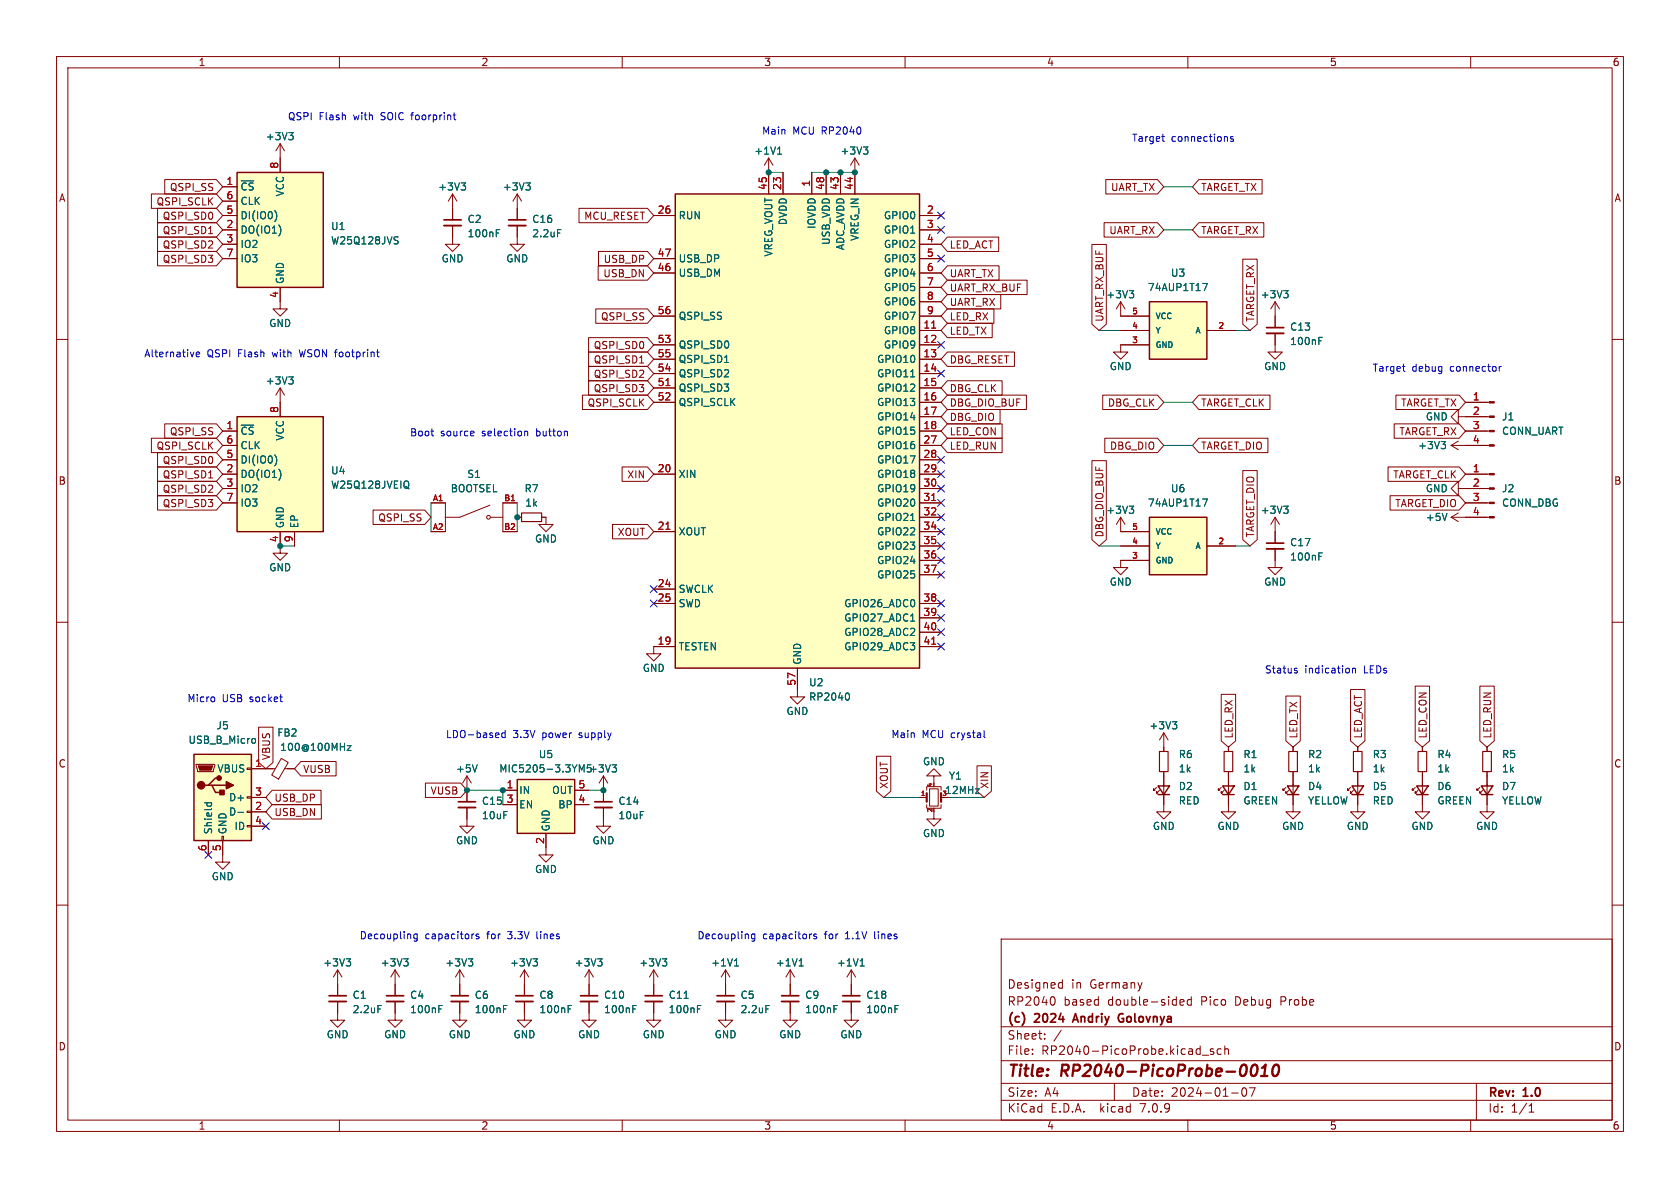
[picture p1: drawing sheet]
<svg xmlns="http://www.w3.org/2000/svg" width="297mm" height="210mm" viewBox="0 0 297 210" stroke-linecap="round" stroke-linejoin="round" font-family="sans-serif">
<g fill="none" stroke="#840000" stroke-width=".18">
<path d="M10 10h277v190h-277zM12 12h273v186h-273zM60 10v2M110 10v2M160 10v2M210 10v2M260 10v2M26.8 34.3h11.5l1.1 1.3-1.1 1.2h-11.5zM27.9 36.8h10.4l1.1 1.3-1.1 1.3h-10.4zM27.9 39.4h10.4l1.1 1.2-1.1 1.3h-10.4zM29.1 31.7h9.2l1.1 1.3-1.1 1.3h-9.2zM39.4 33h2.5"/>
<path d="M39.4 38.1h2.5M39.4 35.6h2.5M49.5 25.4l-.7 1.3M49.5 25.4v5.1M49.5 25.4l.8 1.3M80 39.9v3.3h1.3l-1.3 1.3-1.3-1.3h1.3M80 34.3v4.6M80 34.3l-.8 1.3M80 34.3l.8 1.3M91.4 39.9v3.3h1.3l-1.3 1.3-1.2-1.3h1.2M91.4 34.3l-.7 1.3M91.4 34.3v4.6"/>
<path d="M91.4 34.3l.8 1.3M102.4 36.8h12.1l1.1 1.3-1.1 1.3h-12.1zM115.6 38.1h3.8M135.9 27.9l-.8 1.3M135.9 27.9v6.4M135.9 27.9l.8 1.3M138.4 30.5v3.8M143.5 30.5v3.8M146 30.5v3.8M148.6 30.5v3.8M151.1 27.9l-.7 1.3M151.1 27.9v6.4"/>
<path d="M151.1 27.9l.8 1.3M162.6 38.1h3.8M195.2 39.4h9.4l1.1 1.2-1.1 1.3h-9.4zM195.5 31.7h9.1l1.1 1.3-1.1 1.3h-9.1zM211.9 31.7h11.2v2.6h-11.2l-1.1-1.3zM211.9 39.4h11.5v2.5h-11.5l-1.1-1.3zM10 60h2M27.9 44.4h10.4l1.1 1.3-1.1 1.3h-10.4zM27.9 41.9h10.4l1.1 1.3-1.1 1.3h-10.4zM36.9 41.3h.7M39.4 40.6h2.5M39.4 43.2h2.5"/>
<path d="M39.4 45.7h2.5M49.5 50.8v3.8h1.3l-1.3 1.3-1.2-1.3h1.2M104.1 59.7h10.4l1.1 1.3-1.1 1.2h-10.4zM105.3 54.6h9.2l1.1 1.3-1.1 1.3h-9.2zM105.7 47h8.8l1.1 1.3-1.1 1.2h-8.8zM105.8 44.4h8.7l1.1 1.3-1.1 1.3h-8.7zM115.6 45.7h3.8M115.6 55.9h3.8M115.6 48.3h3.8M162.6 40.6h3.8M162.6 43.2h3.8M162.6 45.7h3.8"/>
<path d="M162.6 58.4h3.8M162.6 55.9h3.8M162.6 48.3h3.8M162.6 50.8h3.8M162.6 53.3h3.8M167.5 57.1h7.9v2.6h-7.9l-1.1-1.3zM167.5 54.6h8.2v2.6h-8.2l-1.1-1.3zM167.5 41.9h9.1v2.6h-9.1l-1.1-1.3zM167.5 47h9.1v2.5h-9.1l-1.1-1.2zM167.5 49.5h14.1v2.6h-14.1l-1.1-1.3zM167.5 52.1h9.4v2.5h-9.4l-1.1-1.3zM193 43.2h2.6v14.1l-1.3 1.1-1.3-1.1z"/>
<path d="M198.1 53.3l.8 1.3M198.1 53.3v2.6h5.1M198.1 53.3l-.7 1.3M198.1 58.4h5.1M213.4 58.4h5M219.7 45.8h2.6v11.5l-1.3 1.1-1.3-1.1zM225.4 58.9v3.3h1.3l-1.3 1.3-1.2-1.3h1.2M225.4 53.3l-.7 1.3M225.4 53.3v4.6M225.4 53.3l.8 1.3M285 60h2M26.8 77.5h11.5l1.1 1.2-1.1 1.3h-11.5z"/>
<path d="M29.1 74.9h9.2l1.1 1.3-1.1 1.3h-9.2zM39.4 76.2h2.5M39.4 78.7h2.5M49.5 68.6v5.1M49.5 68.6l-.7 1.3M49.5 68.6l.8 1.3M103 69.8h11.5l1.1 1.3-1.1 1.3h-11.5zM104.1 67.3h10.4l1.1 1.3-1.1 1.3h-10.4zM104.1 64.8h10.4l1.1 1.2-1.1 1.3h-10.4zM104.1 62.2h10.4l1.1 1.3-1.1 1.3h-10.4zM113.1 64.2h.7M115.6 61h3.8"/>
<path d="M115.6 63.5h3.8M115.6 66h3.8M115.6 68.6h3.8M115.6 71.1h3.8M162.6 76.2h3.8M162.6 78.7h3.8M162.6 61h3.8M162.6 63.5h3.8M162.6 66h3.8M162.6 68.6h3.8M162.6 71.1h3.8M162.6 73.7h3.8"/>
<path d="M167.5 62.2h11.8v2.6h-11.8l-1.1-1.3zM167.5 67.3h9.7v2.6h-9.7l-1.1-1.3zM167.5 77.5h9.7v2.5h-9.7l-1.1-1.3zM167.5 74.9h9.7v2.6h-9.7l-1.1-1.3zM167.5 72.4h9.3v2.5h-9.3l-1.1-1.2zM167.5 69.8h14v2.6h-14l-1.1-1.3zM194.9 69.8h9.7l1.1 1.3-1.1 1.3h-9.7zM195.3 77.5h9.3l1.1 1.2-1.1 1.3h-9.3zM203.2 61h-5.1v1.2h-1.3l1.3 1.3 1.3-1.3h-1.3M211.9 69.8h12.6v2.6h-12.6l-1.1-1.3zM211.9 77.5h12.3v2.5h-12.3l-1.1-1.3zM246.5 74.9h11.5l1.1 1.3-1.1 1.3h-11.5z"/>
<path d="M246.8 69.8h11.2l1.1 1.3-1.1 1.3h-11.2zM256.5 78.7h6.8M256.5 78.7l1.3 .8M257.8 73.7v-1.3l-1.3 1.3 1.3 1.2v-1.2h5.5M257.8 78l-1.3 .7M259.1 76.2h4.2M259.1 71.1h4.2M27.9 87.6h10.4l1.1 1.3-1.1 1.3h-10.4zM27.9 82.5h10.4l1.1 1.3-1.1 1.3h-10.4zM27.9 85.1h10.4l1.1 1.3-1.1 1.2h-10.4zM27.9 80h10.4l1.1 1.3-1.1 1.3h-10.4zM36.9 84.5h.7"/>
<path d="M39.4 83.8h2.5M39.4 86.4h2.5M39.4 81.3h2.5M39.4 88.9h2.5M49.5 94v3.8h1.3l-1.3 1.3-1.2-1.3h1.2M52.1 94v2.5M66 90.2h9.1l1.1 1.2-1.1 1.3h-9.1zM76.2 88.9h2.5v5.1h-2.5M86.6 89.3l-5.3 2.1h-2.6M86.7 91.4h2.2M91.4 88.9h-2.5v5.1h2.5M91.4 91.4h.8"/>
<path d="M95.8 91.4h.7v1.3h1.3l-1.3 1.3-1.3-1.3h1.3M108.3 92.7h6.2l1.1 1.3-1.1 1.3h-6.2zM110 82.5h4.5l1.1 1.3-1.1 1.3h-4.5zM115.6 83.8h3.8M115.6 94h3.8M162.6 83.8h3.8M162.6 86.4h3.8M162.6 81.3h3.8M162.6 88.9h3.8M162.6 96.5h3.8M162.6 99.1h3.8M162.6 94h3.8"/>
<path d="M162.6 91.4h3.8M193 81.4h2.6v14l-1.3 1.1-1.3-1.1zM198.1 91.4v2.6h5.1M198.1 96.5h5.1M198.1 91.4l.8 1.3M198.1 91.4l-.7 1.3M203.2 99.1h-5.1v1.2h-1.3l1.3 1.3 1.3-1.3h-1.3M213.4 96.5h5M219.7 83.2h2.6v12.2l-1.3 1.1-1.3-1.1zM225.4 97v3.3h1.3l-1.3 1.3-1.2-1.3h1.2M225.4 91.4v4.6M225.4 91.4l-.7 1.3"/>
<path d="M225.4 91.4l.8 1.3M245.4 82.5h12.6l1.1 1.3-1.1 1.3h-12.6zM245.7 87.6h12.3l1.1 1.3-1.1 1.3h-12.3zM256.5 91.4h6.8M256.5 91.4l1.3 .8M257.8 86.4v-1.3l-1.3 1.3 1.3 1.2v-1.2h5.5M257.8 90.7l-1.3 .7M259.1 83.8h4.2M259.1 88.9h4.2M10 110h2M115.6 104.1h3.8M115.6 106.7h3.8"/>
<path d="M119.4 114.3h-3.8v1.3h1.2l-1.2 1.2-1.3-1.2h1.3M141 118.1v5.1h1.2l-1.2 1.3-1.3-1.3h1.3M162.6 114.3h3.8M162.6 106.7h3.8M162.6 101.6h3.8M162.6 109.2h3.8M162.6 111.8h3.8M285 110h2M34.7 135.1h3.3v.3l-.3 1h-2.8zM43.7 135.8h.7v.2h-.7zM44.4 135.9h4.2M45.7 128.5h2.6v6.3l-1.3 1.1-1.3-1.1z"/>
<path d="M48.1 139.7h8.7v2.5h-8.7l-1.1-1.2zM49.7 134.1l1.3 .7-1.7 2.9-1.3-.7zM50.3 135.9h1.8M53.2 134.6h6.2v2.6h-6.2l-1.1-1.3zM75.2 138.4h6.2l1.1 1.3-1.1 1.3h-6.2zM82.5 137.2v4.5M82.5 137.2l-.7 1.2M82.5 137.2l.8 1.2M88.9 139.7h2.5M101.6 139.7h2.5M106.7 137.2v4.5M106.7 137.2l-.8 1.2"/>
<path d="M106.7 137.2l.7 1.2M154.9 133.7h2.6v6.2l-1.3 1.1-1.3-1.1zM163.8 139.7v-.6h2.6v.6M164.3 139.4h1.6v3.1h-1.6zM165.1 137.2h1.3l-1.3-1.3-1.3 1.3h1.3v1.2M172.7 135.4h2.6v4.5l-1.3 1.1-1.3-1.1zM204.5 139.2l-.5 .5v-.3v.3h.2M205 139.7l-.5 .5v-.2v.2h.2M205.7 136.4v7.1h1.3l-1.3 1.3-1.2-1.3h1.2M205.7 129.5l-.7 1.3M205.7 129.5v3.3M205.7 129.5l.8 1.3"/>
<path d="M215.9 122.7h2.5v8.3l-1.2 1.1-1.3-1.1zM215.9 139.2l-.5 .5v-.3v.3h.2M216.4 139.7l-.5 .5v-.2v.2h.3M217.2 136.4v7.1h1.2l-1.2 1.3-1.3-1.3h1.3M217.2 132.1v.7M227.3 123h2.6v8l-1.3 1.1-1.3-1.1zM227.3 139.2l-.5 .5v-.3v.3h.3M227.8 139.7l-.5 .5v-.2v.2h.3M228.6 136.4v7.1h1.3l-1.3 1.3-1.3-1.3h1.3M228.6 132.1v.7M238.8 121.9h2.5v9.1l-1.3 1.1-1.2-1.1zM238.8 139.2l-.5 .5v-.3v.3h.2"/>
<path d="M239.3 139.7l-.5 .5v-.2v.2h.2M240 136.4v7.1h1.3l-1.3 1.3-1.2-1.3h1.2M240 132.1v.7M250.2 121.3h2.5v9.7l-1.2 1.1-1.3-1.1zM250.2 139.2l-.5 .5v-.3v.3h.2M250.7 139.7l-.5 .5v-.2v.2h.2M251.5 136.4v7.1h1.2l-1.2 1.3-1.3-1.3h1.3M251.5 132.1v.7M261.6 139.2l-.5 .5v-.3v.3h.3M261.6 121.3h2.6v9.7l-1.3 1.1-1.3-1.1zM262.1 139.7l-.5 .5v-.2v.2h.3M262.9 136.4v7.1h1.3l-1.3 1.3-1.3-1.3h1.3"/>
<path d="M262.9 132.1v.7M10 160h2M36.8 148.6v2.5M39.2 147.8h.3v.8h-.3zM39.4 148.6v3.8h1.2l-1.2 1.3-1.3-1.3h1.3M43.7 145.9h.7v.3h-.7zM43.7 143.4h.7v.2h-.7zM43.7 140.8h.7v.3h-.7zM44.4 141h2.6M44.4 143.5h2.6M44.4 146.1h2.6M48.1 142.2h8.7v2.6h-8.7l-1.1-1.3z"/>
<path d="M82.5 142.7v3.4h1.3l-1.3 1.2-1.2-1.2h1.2M88.9 142.2h2.5M96.5 147.3v3.8h1.3l-1.3 1.3-1.3-1.3h1.3M101.6 142.2h2.5M106.7 142.7v3.4h1.2l-1.2 1.2-1.3-1.2h1.3M162.6 141h1.2M163.8 142.2v.7h2.6v-.7M165.1 143.5v1.3h1.3l-1.3 1.3-1.3-1.3h1.3M166.4 141h1.2M285 160h2M59.7 177v3.3h1.3l-1.3 1.3-1.3-1.3h1.3M59.7 171.5v4.5"/>
<path d="M59.7 171.5l-.8 1.2M59.7 171.5l.8 1.2M69.8 177v3.3h1.3l-1.3 1.3-1.2-1.3h1.2M69.8 171.5l-.7 1.2M69.8 171.5v4.5M69.8 171.5l.8 1.2M81.3 177v3.3h1.2l-1.2 1.3-1.3-1.3h1.3M81.3 171.5l-.8 1.2M81.3 171.5v4.5M81.3 171.5l.7 1.2M92.7 177v3.3h1.3l-1.3 1.3-1.3-1.3h1.3M92.7 171.5v4.5"/>
<path d="M92.7 171.5l-.8 1.2M92.7 171.5l.8 1.2M104.1 177v3.3h1.3l-1.3 1.3-1.2-1.3h1.2M104.1 171.5l-.7 1.2M104.1 171.5v4.5M104.1 171.5l.8 1.2M115.6 177v3.3h1.2l-1.2 1.3-1.3-1.3h1.3M115.6 171.5l-.8 1.2M115.6 171.5v4.5M115.6 171.5l.7 1.2M128.3 177v3.3h1.2l-1.2 1.3-1.3-1.3h1.3M128.3 171.5l-.8 1.2"/>
<path d="M128.3 171.5v4.5M128.3 171.5l.7 1.2M139.7 177v3.3h1.3l-1.3 1.3-1.3-1.3h1.3M139.7 171.5v4.5M139.7 171.5l-.8 1.2M139.7 171.5l.8 1.2M150.5 177v3.3h1.3l-1.3 1.3-1.3-1.3h1.3M150.5 171.5l-.8 1.2M150.5 171.5v4.5M150.5 171.5l.8 1.2M177 166h108v32h-108zM186.2 176.2a.94 .94 0 0 1 0 1.5"/>
<path d="M187.4 173.7l.4 .1M187.8 173.2v1.5M187.8 174.6l-.4 .1M208.6 177.2l.7-.1-.1-.3-.4-.1-.2 .2 .1 .7h.5M210.6 176.8l-.4-.1-.3 .3v.4l.1 .2h.6M210.6 176.2v1.5M60 198v2M110 198v2M160 198v2M177 194.5h108M177 191.5h108M177 187.5h108"/>
<path d="M177 181.5h108M182.5 186.3v.1M182.5 185.5v.1M184.7 183.6v.1M184.7 182.8v.1M187.6 182.1l-1.3 2M197 191.5v3M210 198v2M212.5 186.5h1.2M214.5 185.5l-.3-.1-.2 .2v.2l.5 .2v.3h-.5M215.9 185.5l-.4-.1-.3 .3v.4l.1 .2h.6M216.5 185.5l.2-.1 .4 .1 .1 .9"/>
<path d="M216.5 184.9v1.5M217.7 193.2h1.2M219.7 192.4l.2-.1a.81 .81 0 0 1 .6 .6 .81 .81 0 0 1-.3 .8l-.2 .1a.81 .81 0 0 1-.3-1.4zM220.9 192.3h1l-.7 1.5M260 198v2M261 191.5v6.5M270.3 196.6h.9M270.3 195.5l.4-.4v1.5"/>
<circle cx="86.4" cy="91.4" r=".33"/>
</g>
<path d="M221.4 188.4a.46 .46 0 0 1 .5-.2 .46 .46 0 0 1 .4 .4 1.15 1.15 0 0 1-.8 1.6l-.2-.1a1.54 1.54 0 0 1 .1-1.7zM222.9 190.2h1.2M223.1 188.8l.6-.6-.2 2M225.2 188.4a.46 .46 0 0 1 .5-.2 .46 .46 0 0 1 .4 .4 1.15 1.15 0 0 1-.8 1.6l-.2-.1a1.54 1.54 0 0 1 .1-1.7z" fill="none" stroke="#840000" stroke-width=".4"/>
<g fill="none" stroke="#840000" stroke-width=".3">
<path d="M78.5 38.9h3M89.9 38.9h3.1M223.9 57.9h3M223.9 96h3M81 141.7h3.1M105.2 141.7h3M58.2 176h3M68.3 176h3.1M79.8 176h3M91.2 176h3M102.6 176h3.1M114 176h3.1"/>
<path d="M126.7 176h3.1M138.2 176h3M149 176h3M190.1 179.2l-.5 1.5M198.4 179.2a.53 .53 0 0 0-.6 .3M189.8 180.3h.7M197.8 180.3v.2a.54 .54 0 0 0 .8 .1M198.3 180h.3"/>
</g>
<g fill="none" stroke="#006464" stroke-width=".18">
<path d="M48.6 37.3a1.49 1.49 0 0 1 0 1.8M51 23.4h.8l-.4 .5M51.6 23.9l.2 .3v.3l-.2 .2M81.5 32.3h.8l-.4 .5M82.1 32.8l.2 .3v.3l-.2 .2M93 32.3h.7l-.4 .5M93.5 32.8l.2 .3v.3l-.2 .2M137.5 27.2h.7M137.6 26.3l.2-.3v1.2M152.6 26h.8l-.4 .5M153.2 26.5l.2 .2v.3l-.2 .2M49.6 40.3v.9"/>
<path d="M69.9 41.9h.5M70.1 42.5l.3 .3-.3 .3M87.7 41.2h.5M87.7 40.6h.6M98.6 40.6h.6M199.6 51.4h.8l-.4 .5M200.2 51.9l.2 .2v.3l-.2 .2M212.6 50.1h.9l-.6 1.3M226.9 51.4h.8l-.4 .5M227.5 51.9l.2 .2v.3l-.2 .2M233.2 59.6h.6M51 66.6h.8l-.4 .5"/>
<path d="M51.6 67.1l.2 .2v.3l-.2 .3M128.1 64.1h.7M161 66.6h.7M233.2 60.2h.4M254.8 78h.8l-.5 .5M255.3 78.5l.3 .3v.3l-.3 .2M48.6 80.5a1.49 1.49 0 0 1 0 1.8M49.6 83.5v.8M71.9 86.1l.2 .1M72 85l.1 .1a.9 .9 0 0 1 0 1.1M72.1 86.2l.2 .2M72.1 86.2l-.1 .1"/>
<path d="M161 92h.7M199.6 89.5h.8l-.4 .5M200.2 90l.2 .2v.3l-.2 .2M212.6 88.2h.9l-.6 1.3M226.9 89.5h.8l-.4 .5M227.5 90l.2 .2v.3l-.2 .2M233.2 98.3h.4M233.2 97.7h.6M255.8 90.7l-.4 1.3M161 109.8h.7M44.8 130.5l.3 .1 .1 .2-.1 .5-.3 .1M61.4 131.8h.6l-.6 .9h.6"/>
<path d="M84.4 135.2l-.5 1.3M102.4 135.2l.4 .9 .5-.9v1.3M108.2 135.2h.8l-.4 .5M108.7 135.7l.3 .2v.3l-.3 .3M149.9 122.5a.79 .79 0 0 1 0 1.3M207.3 127.6h.7l-.4 .5M207.8 128.1l.2 .2v.3l-.2 .2M36.1 141.9h1.3M36.6 141.9v.4M37.3 141.9l.1 .4M42.1 143.6h.9M61.2 169.5h.8l-.4 .5"/>
<path d="M61.7 170l.3 .2v.3l-.3 .3M66.8 177.8h.6M71.4 169.5h.7l-.4 .5M71.9 170l.2 .2v.3l-.2 .3M77.6 178.4h.4M77.6 177.8h.6M82.8 169.5h.8l-.4 .5M83.3 170l.3 .2v.3l-.3 .3M89 178.4h.4M89 177.8h.6M94.2 169.5h.8l-.4 .5M94.8 170l.2 .2v.3l-.2 .3"/>
<path d="M100.4 178.4h.5M100.4 177.8h.6M105.7 169.5h.7l-.4 .5M106.2 170l.2 .2v.3l-.2 .3M111.9 178.4h.4M111.9 177.8h.6M117.1 169.5h.8l-.5 .5M117.6 170l.3 .2v.3l-.3 .3M120.9 176.5h.8M123.3 178.4h.4M123.3 177.8h.6M129.8 170.8h.8"/>
<path d="M130 169.8l.2-.3v1.3M135.4 177.8h.6M141.3 170.8h.7M141.4 169.8l.2-.3v1.3M147.4 178.4h.5M147.4 177.8h.6M152.1 170.8h.7M152.2 169.8l.2-.3v1.3M158.2 178.4h.4M158.2 177.8h.6"/>
</g>
<g fill="none" stroke="#840000" stroke-width=".33">
<path d="M78.5 39.9h3M89.9 39.9h3.1M223.9 58.9h3M223.9 97h3M81 142.7h3.1M105.2 142.7h3M58.2 177h3M68.3 177h3.1M79.8 177h3M91.2 177h3M102.6 177h3.1M114 177h3.1"/>
<path d="M126.7 177h3.1M138.2 177h3M149 177h3"/>
</g>
<g fill="#ffffc2" stroke="#ffffc2" stroke-width=".18">
<path d="M41.9 30.5h15.2v20.3h-15.2z"/>
<path d="M41.9 73.7h15.2v20.3h-15.2z"/>
<path d="M91.4 137.8h10.2v9.5h-10.2z"/>
<path d="M203.2 91.4h10.2v10.2h-10.2z"/>
<path d="M203.2 53.3h10.2v10.2h-10.2z"/>
<path d="M34.3 133.4h10.1v15.2h-10.1z"/>
<path d="M119.4 34.3h43.2v83.8h-43.2z"/>
</g>
<g fill="none" stroke="#840000" stroke-width=".25">
<path d="M41.9 30.5h15.2v20.3h-15.2zM119.4 34.3h43.2v83.8h-43.2zM203.2 53.3h10.2v10.2h-10.2zM41.9 73.7h15.2v20.3h-15.2zM203.2 91.4h10.2v10.2h-10.2zM34.3 133.4h10.1v15.2h-10.1zM36.8 138.8h.7l.6 1.3h1.3M37.5 138.8h2.5M38.7 137.5h-.6l-1.3 1.3h-.6M91.4 137.8h10.2v9.5h-10.2zM204.7 138.9h2.1l-1.1 1.6zM216.2 138.9h2l-1 1.6z"/>
<path d="M227.6 138.9h2l-1 1.6zM239 138.9h2l-1 1.6zM250.4 138.9h2.1l-1 1.6zM261.9 138.9h2l-1 1.6zM204.7 140.5h2.1M216.2 140.5h2M227.6 140.5h2M239 140.5h2M250.4 140.5h2.1M261.9 140.5h2"/>
</g>
<path d="M163.8 140.2v1.5M166.4 140.2v1.5" fill="none" stroke="#840000" stroke-width=".38"/>
<path d="M92.2 90.7h3.6v1.5h-3.6zM205 132.8h1.5v3.6h-1.5zM216.4 132.8h1.5v3.6h-1.5zM227.8 132.8h1.6v3.6h-1.6zM239.3 132.8h1.5v3.6h-1.5zM250.7 132.8h1.5v3.6h-1.5zM262.1 132.8h1.6v3.6h-1.6z" fill="none" stroke="#840000" stroke-width=".2"/>
<g fill="#840000" stroke="#840000" stroke-width=".25">
<path d="M40 138.2l1.3 .6-1.3 .6z"/>
<path d="M38.9 139.7h.7v.8h-.7z"/>
<circle cx="35.6" cy="138.8" r=".63"/>
<circle cx="38.7" cy="137.5" r=".38"/>
</g>
<g fill="#840000" stroke="#840000" stroke-width=".18">
<path d="M35.1 135.4h2.5l-.3 .7h-2z"/>
<path d="M263.3 78.6h.9v.3h-.9z"/>
<path d="M263.3 76.1h.9v.2h-.9z"/>
<path d="M263.3 73.5h.9v.3h-.9z"/>
<path d="M263.3 71h.9v.2h-.9z"/>
<path d="M263.3 91.3h.9v.3h-.9z"/>
<path d="M263.3 88.8h.9v.2h-.9z"/>
<path d="M263.3 86.2h.9v.3h-.9z"/>
<path d="M263.3 83.7h.9v.2h-.9z"/>
</g>
<path d="M164.7 58h.7M117.7 68.2h.7M117.7 93.6h.7M164.7 88.5h.7M164.7 113.9h.7" fill="none" stroke="#a90000" stroke-width=".18"/>
<g fill="none" stroke="#0000c2" stroke-width=".18">
<path d="M80.3 19.9v1.1l.3 .2M80.1 20.3h.5M205.4 24.1h.5M205.6 24.9l.3 .1M218 24.2l-.3-.1-.2 .2 .1 .2 .4 .1v.3h-.5M34.7 62.7l.6-.2-.1-.2-.3-.1-.2 .2 .1 .6h.4M66.6 62.2h.4M66.8 63l.2 .1M76.2 76.2h.5M76.5 77.1h.2M83.6 76.2l.2 .3-.6 .1M83.7 77l-.1 .1"/>
<path d="M92.7 76.3l.2-.1 .3 .1 .1 .8M247.9 64.8h.5M248.2 65.6h.2M265 64.8v.8M265.4 64.8l-.4 .2M229 118.5l.3 .1 .1 .2-.2 .2h-.3M229 118.1l.3 .1M239.1 118.2l.2-.1 .3 .1v.8M239.1 118.1v.9M37.9 123.3v.6M89.3 129.1v1.3M89.3 129.6l-.4-.1-.2 .3 .1 .5h.5"/>
<path d="M174 129.1v1.1l.2 .2M73.8 165.1v1l-.3 .3-.3-.1M73.8 165.2l-.4-.1-.2 .3 .1 .5h.5M83.7 165.1h.1M84.6 165.2l-.3-.1-.1 .2v.2l.4 .1v.3h-.4M133.5 165.1v1l-.3 .3-.3-.1M133.5 165.2l-.4-.1-.3 .3 .2 .5h.5M143.4 165.1h.1M144.3 165.2l-.3-.1-.1 .2v.2l.4 .1v.3h-.4"/>
</g>
<g fill="none" stroke="#009600" stroke-width=".18">
<path d="M135.9 30.5h2.5M143.5 30.5h7.6M205.7 33h5.1M194.3 58.4h3.8M205.7 40.6h5.1M218.4 58.4h2.6M205.7 71.1h5.1M205.7 78.7h5.1M49.5 96.5h2.6M76.2 88.9v5.1M91.4 88.9v5.1M194.3 96.5h3.8"/>
<path d="M218.4 96.5h2.6M82.5 139.7h6.4v2.5M104.1 139.7h2.6M156.2 141h6.4M167.6 141h6.4"/>
</g>
<g fill="none" stroke="#000084" stroke-width=".18">
<path d="M165.8 37.5l1.2 1.2M167 37.5l-1.2 1.2M165.8 45.1l1.2 1.2M165.8 40l1.2 1.2M167 45.1l-1.2 1.2M167 40l-1.2 1.2M165.8 60.4l1.2 1.2M165.8 65.4l1.2 1.2M167 60.4l-1.2 1.2M167 65.4l-1.2 1.2M165.8 90.8l1.2 1.2M165.8 98.5l1.2 1.2"/>
<path d="M165.8 95.9l1.2 1.2M165.8 88.3l1.2 1.2M165.8 85.8l1.2 1.2M165.8 83.2l1.2 1.2M165.8 93.4l1.2 1.2M165.8 80.7l1.2 1.2M167 90.8l-1.2 1.2M167 98.5l-1.2 1.2M167 95.9l-1.2 1.2M167 88.3l-1.2 1.2M167 85.8l-1.2 1.2M167 83.2l-1.2 1.2"/>
<path d="M167 93.4l-1.2 1.2M167 80.7l-1.2 1.2M115 103.5l1.2 1.2M115 106.1l1.2 1.2M116.2 103.5l-1.2 1.2M116.2 106.1l-1.2 1.2M165.8 108.6l1.2 1.2M165.8 111.2l1.2 1.2M165.8 113.7l1.2 1.2M165.8 101l1.2 1.2M165.8 106.1l1.2 1.2M167 108.6l-1.2 1.2"/>
<path d="M167 111.2l-1.2 1.2M167 113.7l-1.2 1.2M167 101l-1.2 1.2M167 106.1l-1.2 1.2M36.2 150.5l1.2 1.2M37.4 150.5l-1.2 1.2M46.4 145.4l1.2 1.3M47.6 145.4l-1.2 1.3"/>
</g>
<g fill="#009600" stroke="#009600" stroke-width=".18">
<circle cx="49.5" cy="96.5" r=".46"/>
<circle cx="91.4" cy="91.4" r=".46"/>
<circle cx="135.9" cy="30.5" r=".46"/>
<circle cx="146" cy="30.5" r=".46"/>
<circle cx="148.6" cy="30.5" r=".46"/>
<circle cx="151.1" cy="30.5" r=".46"/>
<circle cx="88.9" cy="139.7" r=".46"/>
<circle cx="82.5" cy="139.7" r=".46"/>
<circle cx="106.7" cy="139.7" r=".46"/>
</g>
<g font-size="2.8" fill="#840000">
<text x="178" y="190.9">Title:</text>
<text x="187.7" y="190.9">RP2040-PicoProbe-0010</text>
</g>
<g font-size="2.1" fill="#840000">
<text x="178" y="178">RP2040</text>
<text x="178" y="175">Designed</text>
<text x="188" y="178">based</text>
<text x="189.4" y="175">in</text>
<text x="192.7" y="175">Germany</text>
<text x="195.9" y="178">double-sided</text>
<text x="212.5" y="178">Pico</text>
<text x="218.6" y="178">Debug</text>
<text x="226.8" y="178">Probe</text>
<text x="178" y="184">Sheet:</text>
<text x="178" y="181.2">(c)</text>
<text x="183" y="181.2">2024</text>
<text x="190.5" y="181.2">Andriy</text>
<text x="199" y="181.2">Golovnya</text>
<text x="178" y="186.7">File:</text>
<text x="184.1" y="186.7">RP2040-PicoProbe.kicad_sch</text>
<text x="178" y="196.9">KiCad</text>
<text x="178" y="194.1">Size:</text>
<text x="184.7" y="194.1">A4</text>
<text x="185.7" y="196.9">E.D.A.</text>
<text x="194.6" y="196.9">kicad</text>
<text x="200" y="194.1">Date:</text>
<text x="201.8" y="196.9">7.0.9</text>
<text x="207" y="194.1">2024-01-07</text>
<text x="263" y="194.3">Rev:</text>
<text x="263" y="196.9">Id:</text>
<text x="267.1" y="196.9">1/1</text>
<text x="269.4" y="194.3">1.0</text>
</g>
<g font-size="1.8" fill="#840000">
<text x="35" y="11.9">1</text>
<text x="85" y="11.9">2</text>
<text x="135" y="11.9">3</text>
<text x="185" y="11.9">4</text>
<text x="235" y="11.9">5</text>
<text x="285" y="11.9">6</text>
<text x="10.3" y="35.9">A</text>
<text x="29.9" y="34">QSPI_SS</text>
<text x="196.3" y="34">UART_TX</text>
<text x="212.2" y="34">TARGET_TX</text>
<text x="285.3" y="35.9">A</text>
<text x="27.6" y="36.5">QSPI_SCLK</text>
<text x="28.7" y="39.1">QSPI_SD0</text>
<text x="28.7" y="41.6">QSPI_SD1</text>
<text x="103.2" y="39.1">MCU_RESET</text>
<text x="196" y="41.6">UART_RX</text>
<text x="212.2" y="41.6">TARGET_RX</text>
<text x="28.7" y="46.7">QSPI_SD3</text>
<text x="28.7" y="44.1">QSPI_SD2</text>
<text x="106.6" y="46.7">USB_DP</text>
<text x="167.8" y="44.1">LED_ACT</text>
<text x="106.6" y="49.2">USB_DN</text>
<text x="167.8" y="49.2">UART_TX</text>
<text x="167.8" y="51.8">UART_RX_BUF</text>
<text x="106.1" y="56.8">QSPI_SS</text>
<text x="167.8" y="59.4">LED_TX</text>
<text x="167.8" y="56.8">LED_RX</text>
<text x="167.8" y="54.3">UART_RX</text>
<text x="195.3" y="57" transform="rotate(-90 195.3 57)">UART_RX_BUF</text>
<text x="221.9" y="57" transform="rotate(-90 221.9 57)">TARGET_RX</text>
<text x="104.9" y="61.9">QSPI_SD0</text>
<text x="104.9" y="64.5">QSPI_SD1</text>
<text x="167.8" y="64.5">DBG_RESET</text>
<text x="104.9" y="69.5">QSPI_SD3</text>
<text x="104.9" y="67">QSPI_SD2</text>
<text x="167.8" y="69.5">DBG_CLK</text>
<text x="29.9" y="77.2">QSPI_SS</text>
<text x="103.8" y="72.1">QSPI_SCLK</text>
<text x="167.8" y="77.2">LED_CON</text>
<text x="167.8" y="74.6">DBG_DIO</text>
<text x="167.8" y="72.1">DBG_DIO_BUF</text>
<text x="195.8" y="72.1">DBG_CLK</text>
<text x="212.2" y="72.1">TARGET_CLK</text>
<text x="247.3" y="77.2">TARGET_RX</text>
<text x="247.6" y="72.1">TARGET_TX</text>
<text x="27.6" y="79.7">QSPI_SCLK</text>
<text x="28.7" y="82.2">QSPI_SD0</text>
<text x="167.8" y="79.7">LED_RUN</text>
<text x="196.1" y="79.7">DBG_DIO</text>
<text x="212.2" y="79.7">TARGET_DIO</text>
<text x="10.3" y="85.9">B</text>
<text x="28.7" y="89.9">QSPI_SD3</text>
<text x="28.7" y="84.8">QSPI_SD1</text>
<text x="28.7" y="87.3">QSPI_SD2</text>
<text x="110.8" y="84.8">XIN</text>
<text x="246.2" y="84.8">TARGET_CLK</text>
<text x="246.6" y="89.9">TARGET_DIO</text>
<text x="285.3" y="85.9">B</text>
<text x="66.8" y="92.4">QSPI_SS</text>
<text x="109.1" y="94.9">XOUT</text>
<text x="195.3" y="95.1" transform="rotate(-90 195.3 95.1)">DBG_DIO_BUF</text>
<text x="221.9" y="95.1" transform="rotate(-90 221.9 95.1)">TARGET_DIO</text>
<text x="218.1" y="130.7" transform="rotate(-90 218.1 130.7)">LED_RX</text>
<text x="229.6" y="130.7" transform="rotate(-90 229.6 130.7)">LED_TX</text>
<text x="241" y="130.7" transform="rotate(-90 241 130.7)">LED_ACT</text>
<text x="252.4" y="130.7" transform="rotate(-90 252.4 130.7)">LED_CON</text>
<text x="263.8" y="130.7" transform="rotate(-90 263.8 130.7)">LED_RUN</text>
<text x="10.3" y="135.9">C</text>
<text x="47.9" y="134.5" transform="rotate(-90 47.9 134.5)">VBUS</text>
<text x="53.5" y="136.8">VUSB</text>
<text x="285.3" y="135.9">C</text>
<text x="48.4" y="141.9">USB_DP</text>
<text x="76" y="140.7">VUSB</text>
<text x="157.2" y="139.5" transform="rotate(-90 157.2 139.5)">XOUT</text>
<text x="174.9" y="139.5" transform="rotate(-90 174.9 139.5)">XIN</text>
<text x="48.4" y="144.5">USB_DN</text>
<text x="10.3" y="185.9">D</text>
<text x="285.3" y="185.9">D</text>
<text x="35" y="199.9">1</text>
<text x="85" y="199.9">2</text>
<text x="135" y="199.9">3</text>
<text x="185" y="199.9">4</text>
<text x="235" y="199.9">5</text>
<text x="285" y="199.9">6</text>
</g>
<g font-size="1.8" fill="#0000c2">
<text x="50.8" y="21.3">QSPI</text>
<text x="56.4" y="21.3">Flash</text>
<text x="62.6" y="21.3">with</text>
<text x="67.6" y="21.3">SOIC</text>
<text x="73.2" y="21.3">foorprint</text>
<text x="134.6" y="23.9">Main</text>
<text x="140.1" y="23.9">MCU RP2040</text>
<text x="200" y="25.2">Target</text>
<text x="207.1" y="25.2">connections</text>
<text x="25.4" y="63.3">Alternative</text>
<text x="36.6" y="63.3">QSPI</text>
<text x="42.2" y="63.3">Flash</text>
<text x="48.4" y="63.3">with</text>
<text x="53.4" y="63.3">WSON footprint</text>
<text x="242.6" y="65.8">Target</text>
<text x="249.6" y="65.8">debug</text>
<text x="256.5" y="65.8">connector</text>
<text x="72.4" y="77.2">Boot</text>
<text x="77.9" y="77.2">source</text>
<text x="85.3" y="77.2">selection</text>
<text x="95.1" y="77.2">button</text>
<text x="223.5" y="119.1">Status</text>
<text x="230.7" y="119.1">indication</text>
<text x="241.2" y="119.1">LEDs</text>
<text x="33" y="124.2">Micro</text>
<text x="39.3" y="124.2">USB</text>
<text x="44.3" y="124.2">socket</text>
<text x="78.7" y="130.6">LDO-based</text>
<text x="90.7" y="130.6">3.3V</text>
<text x="96" y="130.6">power</text>
<text x="102.6" y="130.6">supply</text>
<text x="157.5" y="130.6">Main</text>
<text x="163" y="130.6">MCU crystal</text>
<text x="63.5" y="166.1">Decoupling</text>
<text x="75.1" y="166.1">capacitors</text>
<text x="86.2" y="166.1">for</text>
<text x="90.1" y="166.1">3.3V</text>
<text x="95.3" y="166.1">lines</text>
<text x="123.2" y="166.1">Decoupling</text>
<text x="134.8" y="166.1">capacitors</text>
<text x="145.9" y="166.1">for</text>
<text x="149.7" y="166.1">1.1V</text>
<text x="155" y="166.1">lines</text>
</g>
<g font-size="1.8" fill="#006464">
<text x="46.9" y="25">+3V3</text>
<text x="133.2" y="27.5">+1V1</text>
<text x="148.5" y="27.5">+3V3</text>
<text x="42.4" y="33.9">~{CS}</text>
<text x="50.4" y="34.8" transform="rotate(-90 50.4 34.8)">VCC</text>
<text x="77.4" y="33.9">+3V3</text>
<text x="88.8" y="33.9">+3V3</text>
<text x="42.4" y="41.5">DO(IO1)</text>
<text x="42.4" y="39">DI(IO0)</text>
<text x="42.4" y="36.4">CLK</text>
<text x="58.4" y="40.9">U1</text>
<text x="82.6" y="39.6">C2</text>
<text x="94" y="39.6">C16</text>
<text x="119.9" y="39">RUN</text>
<text x="139.3" y="39.9" transform="rotate(-90 139.3 39.9)">DVDD</text>
<text x="144.4" y="40.6" transform="rotate(-90 144.4 40.6)">IOVDD</text>
<text x="156.2" y="39">GPIO0</text>
<text x="156.2" y="41.5">GPIO1</text>
<text x="42.4" y="44">IO2</text>
<text x="42.4" y="46.6">IO3</text>
<text x="58.4" y="43.4">W25Q128JVS</text>
<text x="78" y="46.6">GND</text>
<text x="82.6" y="42.1">100nF</text>
<text x="89.4" y="46.6">GND</text>
<text x="94" y="42.1">2.2uF</text>
<text x="119.9" y="46.6">USB_DP</text>
<text x="136.8" y="45.5" transform="rotate(-90 136.8 45.5)">VREG_VOUT</text>
<text x="146.9" y="43.4" transform="rotate(-90 146.9 43.4)">USB_VDD</text>
<text x="149.5" y="44.3" transform="rotate(-90 149.5 44.3)">ADC_AVDD</text>
<text x="152" y="42.7" transform="rotate(-90 152 42.7)">VREG_IN</text>
<text x="156.2" y="44">GPIO2</text>
<text x="156.2" y="46.6">GPIO3</text>
<text x="50.4" y="50.3" transform="rotate(-90 50.4 50.3)">GND</text>
<text x="119.9" y="49.1">USB_DM</text>
<text x="156.2" y="49.1">GPIO4</text>
<text x="156.2" y="51.7">GPIO5</text>
<text x="195.5" y="52.9">+3V3</text>
<text x="202.8" y="51.7">74AUP1T17</text>
<text x="206.9" y="49.1">U3</text>
<text x="222.8" y="52.9">+3V3</text>
<text x="47.5" y="58">GND</text>
<text x="119.9" y="56.7">QSPI_SS</text>
<text x="156.2" y="59.3">GPIO8</text>
<text x="156.2" y="54.2">GPIO6</text>
<text x="156.2" y="56.7">GPIO7</text>
<text x="228" y="58.7">C13</text>
<text x="119.9" y="61.8">QSPI_SD0</text>
<text x="119.9" y="64.4">QSPI_SD1</text>
<text x="155" y="64.4">GPIO10</text>
<text x="156.2" y="61.8">GPIO9</text>
<text x="196.1" y="65.6">GND</text>
<text x="223.4" y="65.6">GND</text>
<text x="228" y="61.2">100nF</text>
<text x="46.9" y="68.2">+3V3</text>
<text x="119.9" y="69.4">QSPI_SD3</text>
<text x="119.9" y="72">QSPI_SCLK</text>
<text x="119.9" y="66.9">QSPI_SD2</text>
<text x="155" y="66.9">GPIO11</text>
<text x="155" y="69.4">GPIO12</text>
<text x="155" y="72">GPIO13</text>
<text x="42.4" y="77.1">~{CS}</text>
<text x="50.4" y="78" transform="rotate(-90 50.4 78)">VCC</text>
<text x="155" y="74.5">GPIO14</text>
<text x="155" y="77.1">GPIO15</text>
<text x="252" y="74.5">GND</text>
<text x="265.4" y="74.5">J1</text>
<text x="265.4" y="77.1">CONN_UART</text>
<text x="42.4" y="82.1">DI(IO0)</text>
<text x="42.4" y="79.6">CLK</text>
<text x="155" y="79.6">GPIO16</text>
<text x="155" y="82.1">GPIO17</text>
<text x="250.6" y="79.6">+3V3</text>
<text x="42.4" y="84.7">DO(IO1)</text>
<text x="42.4" y="87.2">IO2</text>
<text x="42.4" y="89.8">IO3</text>
<text x="58.4" y="86.6">W25Q128JVEIQ</text>
<text x="58.4" y="84">U4</text>
<text x="79.6" y="87.2">BOOTSEL</text>
<text x="82.5" y="84.7">S1</text>
<text x="92.6" y="87.2">R7</text>
<text x="92.8" y="89.8">1k</text>
<text x="119.9" y="84.7">XIN</text>
<text x="155" y="84.7">GPIO18</text>
<text x="155" y="87.2">GPIO19</text>
<text x="155" y="89.8">GPIO20</text>
<text x="202.8" y="89.8">74AUP1T17</text>
<text x="206.9" y="87.2">U6</text>
<text x="252" y="87.2">GND</text>
<text x="265.4" y="87.2">J2</text>
<text x="265.4" y="89.8">CONN_DBG</text>
<text x="50.4" y="93.5" transform="rotate(-90 50.4 93.5)">GND</text>
<text x="52.9" y="93.5" transform="rotate(-90 52.9 93.5)">EP</text>
<text x="119.9" y="94.8">XOUT</text>
<text x="155" y="92.3">GPIO21</text>
<text x="155" y="94.8">GPIO22</text>
<text x="195.5" y="91">+3V3</text>
<text x="222.8" y="91">+3V3</text>
<text x="252" y="92.3">+5V</text>
<text x="47.5" y="101.2">GND</text>
<text x="94.5" y="96.1">GND</text>
<text x="155" y="97.4">GPIO23</text>
<text x="155" y="99.9">GPIO24</text>
<text x="228" y="99.3">100nF</text>
<text x="228" y="96.8">C17</text>
<text x="119.9" y="105">SWCLK</text>
<text x="119.9" y="107.5">SWD</text>
<text x="149.1" y="107.5">GPIO26_ADC0</text>
<text x="155" y="102.5">GPIO25</text>
<text x="196.1" y="103.7">GND</text>
<text x="223.4" y="103.7">GND</text>
<text x="149.1" y="110.1">GPIO27_ADC1</text>
<text x="149.1" y="112.6">GPIO28_ADC2</text>
<text x="113.5" y="119">GND</text>
<text x="119.9" y="115.2">TESTEN</text>
<text x="141.8" y="117.6" transform="rotate(-90 141.8 117.6)">GND</text>
<text x="149.1" y="115.2">GPIO29_ADC3</text>
<text x="142.9" y="121.5">U2</text>
<text x="142.9" y="124.1">RP2040</text>
<text x="33.2" y="131.7">USB_B_Micro</text>
<text x="38.2" y="129.1">J5</text>
<text x="48.9" y="130.4">FB2</text>
<text x="138.9" y="126.6">GND</text>
<text x="203.1" y="129.1">+3V3</text>
<text x="38.3" y="136.8">VBUS</text>
<text x="49.4" y="132.9">100@100MHz</text>
<text x="80.5" y="136.8">+5V</text>
<text x="88.2" y="136.8">MIC5205-3.3YM5</text>
<text x="95.1" y="134.2">U5</text>
<text x="104" y="136.8">+3V3</text>
<text x="163.1" y="135.5">GND</text>
<text x="208.3" y="134.2">R6</text>
<text x="208.3" y="136.8">1k</text>
<text x="219.7" y="134.2">R1</text>
<text x="219.7" y="136.8">1k</text>
<text x="231.1" y="134.2">R2</text>
<text x="231.1" y="136.8">1k</text>
<text x="242.6" y="134.2">R3</text>
<text x="242.6" y="136.8">1k</text>
<text x="254" y="134.2">R4</text>
<text x="254" y="136.8">1k</text>
<text x="265.4" y="134.2">R5</text>
<text x="265.4" y="136.8">1k</text>
<text x="40.4" y="141.8">D+</text>
<text x="85.1" y="142.5">C15</text>
<text x="91.7" y="140.6">IN</text>
<text x="91.7" y="143.1">EN</text>
<text x="97.5" y="140.6">OUT</text>
<text x="98.6" y="143.1">BP</text>
<text x="109.2" y="142.5">C14</text>
<text x="167" y="140.6">12MHz</text>
<text x="167.7" y="138">Y1</text>
<text x="208.3" y="139.9">D2</text>
<text x="208.3" y="142.4">RED</text>
<text x="219.7" y="139.9">D1</text>
<text x="219.7" y="142.4">GREEN</text>
<text x="231.1" y="139.9">D4</text>
<text x="231.1" y="142.4">YELLOW</text>
<text x="242.6" y="139.9">D5</text>
<text x="242.6" y="142.4">RED</text>
<text x="254" y="139.9">D6</text>
<text x="254" y="142.4">GREEN</text>
<text x="265.4" y="139.9">D7</text>
<text x="265.4" y="142.4">YELLOW</text>
<text x="37.7" y="147.6" transform="rotate(-90 37.7 147.6)">Shield</text>
<text x="40.2" y="147.6" transform="rotate(-90 40.2 147.6)">GND</text>
<text x="40.4" y="144.4">D-</text>
<text x="41.4" y="146.9">ID</text>
<text x="80.5" y="149.5">GND</text>
<text x="85.1" y="145">10uF</text>
<text x="97.4" y="147.1" transform="rotate(-90 97.4 147.1)">GND</text>
<text x="104.6" y="149.5">GND</text>
<text x="109.2" y="145">10uF</text>
<text x="163.1" y="148.2">GND</text>
<text x="203.7" y="146.9">GND</text>
<text x="215.1" y="146.9">GND</text>
<text x="226.6" y="146.9">GND</text>
<text x="238" y="146.9">GND</text>
<text x="249.4" y="146.9">GND</text>
<text x="260.9" y="146.9">GND</text>
<text x="37.3" y="155.8">GND</text>
<text x="94.5" y="154.5">GND</text>
<text x="57" y="171">+3V3</text>
<text x="67.2" y="171">+3V3</text>
<text x="78.6" y="171">+3V3</text>
<text x="90.1" y="171">+3V3</text>
<text x="101.5" y="171">+3V3</text>
<text x="112.9" y="171">+3V3</text>
<text x="125.6" y="171">+1V1</text>
<text x="137.1" y="171">+1V1</text>
<text x="147.9" y="171">+1V1</text>
<text x="62.2" y="176.8">C1</text>
<text x="62.2" y="179.3">2.2uF</text>
<text x="72.4" y="176.8">C4</text>
<text x="72.4" y="179.3">100nF</text>
<text x="83.8" y="176.8">C6</text>
<text x="83.8" y="179.3">100nF</text>
<text x="95.3" y="176.8">C8</text>
<text x="95.3" y="179.3">100nF</text>
<text x="106.7" y="179.3">100nF</text>
<text x="106.7" y="176.8">C10</text>
<text x="118.1" y="179.3">100nF</text>
<text x="118.1" y="176.8">C11</text>
<text x="130.8" y="176.8">C5</text>
<text x="130.8" y="179.3">2.2uF</text>
<text x="142.2" y="176.8">C9</text>
<text x="142.2" y="179.3">100nF</text>
<text x="153" y="179.3">100nF</text>
<text x="153" y="176.8">C18</text>
<text x="57.7" y="183.7">GND</text>
<text x="67.8" y="183.7">GND</text>
<text x="79.2" y="183.7">GND</text>
<text x="90.7" y="183.7">GND</text>
<text x="102.1" y="183.7">GND</text>
<text x="113.5" y="183.7">GND</text>
<text x="126.2" y="183.7">GND</text>
<text x="137.7" y="183.7">GND</text>
<text x="148.5" y="183.7">GND</text>
</g>
<g font-size="1.8" fill="#a90000">
<text x="49.3" y="29.9" transform="rotate(-90 49.3 29.9)">8</text>
<text x="39.9" y="32.8">1</text>
<text x="39.9" y="35.3">6</text>
<text x="135.6" y="33.7" transform="rotate(-90 135.6 33.7)">45</text>
<text x="138.2" y="33.7" transform="rotate(-90 138.2 33.7)">23</text>
<text x="143.3" y="33.1" transform="rotate(-90 143.3 33.1)">1</text>
<text x="145.8" y="33.7" transform="rotate(-90 145.8 33.7)">48</text>
<text x="148.3" y="33.7" transform="rotate(-90 148.3 33.7)">43</text>
<text x="150.9" y="33.7" transform="rotate(-90 150.9 33.7)">44</text>
<text x="39.9" y="40.4">2</text>
<text x="39.9" y="37.8">5</text>
<text x="116.2" y="37.8">26</text>
<text x="163.8" y="37.8">2</text>
<text x="163.8" y="40.4">3</text>
<text x="39.9" y="42.9">3</text>
<text x="39.9" y="45.5">7</text>
<text x="116.2" y="45.5">47</text>
<text x="163.8" y="42.9">4</text>
<text x="163.8" y="45.5">5</text>
<text x="49.3" y="52.8" transform="rotate(-90 49.3 52.8)">4</text>
<text x="116.2" y="48">46</text>
<text x="163.8" y="48">6</text>
<text x="163.8" y="50.5">7</text>
<text x="163.8" y="53.1">8</text>
<text x="116.2" y="55.6">56</text>
<text x="163.2" y="58.2">11</text>
<text x="163.8" y="55.6">9</text>
<text x="116.2" y="60.7">53</text>
<text x="116.2" y="65.8">54</text>
<text x="116.2" y="63.2">55</text>
<text x="163.2" y="60.7">12</text>
<text x="163.2" y="63.2">13</text>
<text x="163.2" y="65.8">14</text>
<text x="116.2" y="68.3">51</text>
<text x="116.2" y="70.9">52</text>
<text x="163.2" y="68.3">15</text>
<text x="163.2" y="70.9">16</text>
<text x="260.3" y="70.9">1</text>
<text x="39.9" y="75.9">1</text>
<text x="49.3" y="73.1" transform="rotate(-90 49.3 73.1)">8</text>
<text x="163.2" y="73.4">17</text>
<text x="163.2" y="75.9">18</text>
<text x="260.3" y="73.4">2</text>
<text x="260.3" y="75.9">3</text>
<text x="39.9" y="83.6">2</text>
<text x="39.9" y="81">5</text>
<text x="39.9" y="78.5">6</text>
<text x="116.2" y="83.6">20</text>
<text x="163.2" y="78.5">27</text>
<text x="163.2" y="81">28</text>
<text x="163.2" y="83.6">29</text>
<text x="260.3" y="78.5">4</text>
<text x="260.3" y="83.6">1</text>
<text x="39.9" y="86.1">3</text>
<text x="39.9" y="88.6">7</text>
<text x="163.2" y="86.1">30</text>
<text x="163.2" y="88.6">31</text>
<text x="260.3" y="86.1">2</text>
<text x="260.3" y="88.6">3</text>
<text x="49.3" y="96" transform="rotate(-90 49.3 96)">4</text>
<text x="51.8" y="96" transform="rotate(-90 51.8 96)">9</text>
<text x="116.2" y="93.7">21</text>
<text x="163.2" y="91.2">32</text>
<text x="163.2" y="93.7">34</text>
<text x="260.3" y="91.2">4</text>
<text x="163.2" y="96.3">35</text>
<text x="163.2" y="98.8">36</text>
<text x="163.2" y="101.3">37</text>
<text x="116.2" y="103.9">24</text>
<text x="116.2" y="106.4">25</text>
<text x="163.2" y="106.4">38</text>
<text x="163.2" y="109">39</text>
<text x="163.2" y="111.5">40</text>
<text x="116.2" y="114">19</text>
<text x="163.2" y="114">41</text>
<text x="140.7" y="121.3" transform="rotate(-90 140.7 121.3)">57</text>
<text x="45" y="135.6">1</text>
<text x="45" y="143.3">2</text>
<text x="45" y="140.7">3</text>
<text x="89.5" y="139.4">1</text>
<text x="89.5" y="142">3</text>
<text x="102.2" y="142">4</text>
<text x="102.2" y="139.4">5</text>
<text x="45" y="145.8">4</text>
<text x="96.3" y="149.3" transform="rotate(-90 96.3 149.3)">2</text>
<text x="36.6" y="150.6" transform="rotate(-90 36.6 150.6)">6</text>
<text x="39.1" y="150.6" transform="rotate(-90 39.1 150.6)">5</text>
</g>
<g font-size="1.4" fill="#a90000">
<text x="200" y="58.2">4</text>
<text x="200" y="55.6">5</text>
<text x="215.3" y="58.2">2</text>
<text x="200" y="60.7">3</text>
<text x="76.4" y="88.6">A1</text>
<text x="89.1" y="88.6">B1</text>
<text x="76.4" y="93.7">A2</text>
<text x="89.1" y="93.7">B2</text>
<text x="200" y="93.7">5</text>
<text x="200" y="98.8">3</text>
<text x="200" y="96.3">4</text>
<text x="215.3" y="96.3">2</text>
</g>
<g font-size="1.4" fill="#006464">
<text x="204.2" y="59.2">Y</text>
<text x="204.2" y="56.6">VCC</text>
<text x="211.2" y="59.2">A</text>
<text x="204.2" y="61.7">GND</text>
<text x="204.2" y="94.7">VCC</text>
<text x="204.2" y="99.8">GND</text>
<text x="204.2" y="97.3">Y</text>
<text x="211.2" y="97.3">A</text>
</g>
<g font-size="1.1" fill="#a90000">
<text x="162.7" y="140.7">1</text>
<text x="164.8" y="143.7" transform="rotate(-90 164.8 143.7)">2</text>
<text x="164.8" y="139.3" transform="rotate(-90 164.8 139.3)">4</text>
<text x="166.5" y="140.7">3</text>
</g>
</svg>
